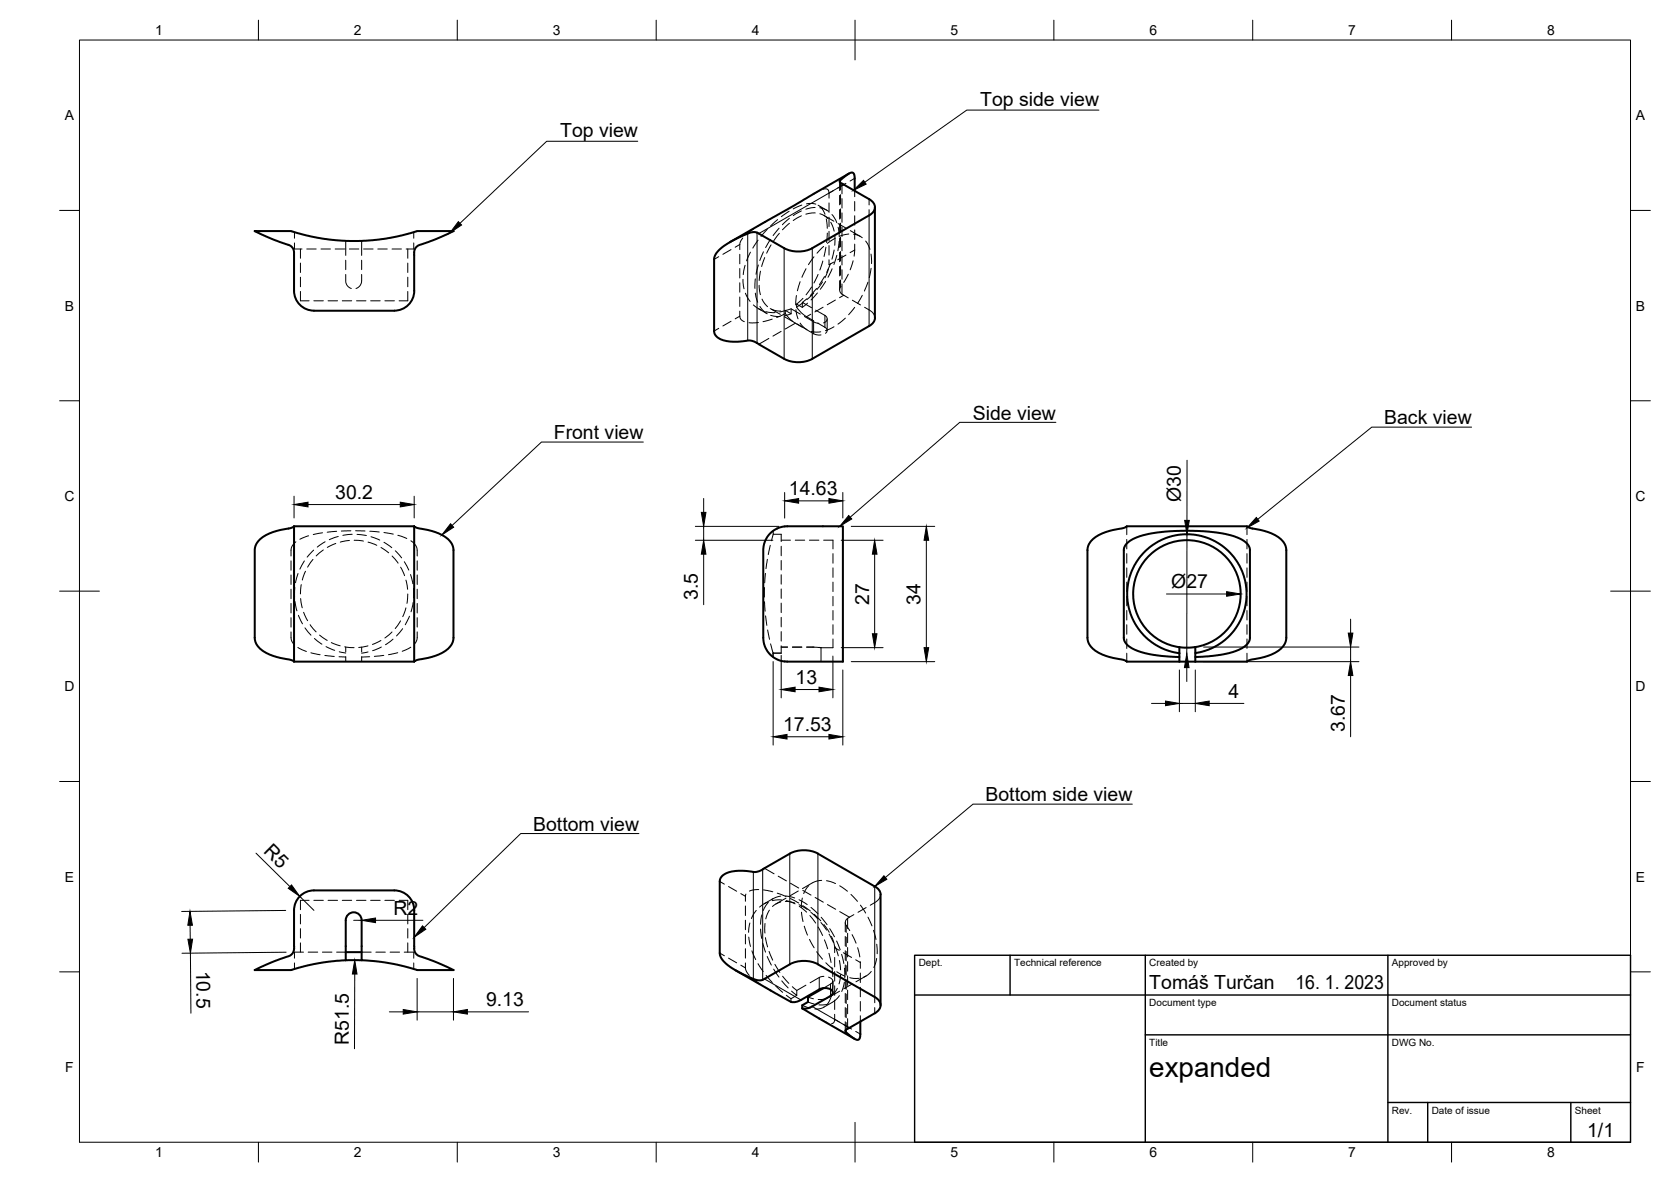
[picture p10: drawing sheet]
<svg xmlns="http://www.w3.org/2000/svg" width="420mm" height="297mm" viewBox="0 0 420 297" stroke-linecap="round" stroke-linejoin="round" font-family="sans-serif">
<g fill="none" stroke="#000" stroke-width=".25">
<path d="M20 10.1h390v276.9h-390zM65 5.1v5M115 5.1v5M165 5.1v5M215 5.1v10M265 5.1v5M315 5.1v5M365 5.1v5M160.4 35.5h-22.9l-21.8 20.6M276.3 27.7h-33.2l-25.7 18.1M15 52.9h5M74 58.3v1.6"/>
<path d="M104 58.3v1.6M115.3 55.7l.8 .8-3 2zM186.8 59.8l-.6 .9-.2 .8M188 58.7v26.9M189.5 57.5l-1.9 1.5M190.4 58.5v27.7M192.3 55.8l-1.8 1.1M192.9 57.6l-1.6 1.8M195.5 55.2l-1.7 1.6M195.9 57.3l-1.5 1.9M196 58.6l-1.5 1.9M198.4 53.1l-2 1.3"/>
<path d="M198.5 54.9l-1.8 1.6M198.5 56.1l-1.8 1.6M201.5 54.2l-2 1.2M201.5 53l-2 1.2M201.6 51.5l-2.1 1M202.8 51.2l1.4-.1 .9 .2M205 52.1l-2.4 .5M205 53.5l-2.4 .3M205.7 51.6l2.2 1.2M205.9 48l-1.3 .7M206.1 53.7l1.1 .5 1 .7M206.1 52.2l1.2 .4 1 .5"/>
<path d="M206.2 51.9l.6 .7 .6 1.3M207 47.5h.8l.3 .1 .3 .9M207.2 54.1l2.5 1.5M207.8 55l.2 2.4M208 58.6l-.2 2.3M208.4 48.5v1.3M208.4 51v2.4M208.4 54.6v2.3M208.4 58.1v2.4M208.9 55.9l.8 2.2M209.2 53.9l1.2 2.1M209.6 47.9l-1.2 .6"/>
<path d="M209.9 59.3v2.3M210 59.9l-2 1.3M210.7 56.2l2.1 1.2M210.7 57.1l.3 2.4M211.1 45.6v2.3M211.1 49.1v2.4M211.1 52.7v2.4M211.1 56.2v2.4M211.1 59.8v2.4M211.3 45.2v2.5M211.3 48.9v2.4M211.3 52.5v2.4"/>
<path d="M211.3 56.1v2.3M211.3 59.6v2.4M211.7 46.2v2.5M211.7 49.9v2.4M211.7 53.5v2.4M211.7 57.1v2.3M212.2 46.4l-21.4 12.3M212.7 46.1l-2.1 1.2M213.4 58.8l-2.3 .6M213.8 58l2.5 1.4M214.6 47.8l2.5-2.5 .7 1zM214.6 58.9l1.2 .3 1 .5"/>
<path d="M214.9 44.8l-1.2 .7M214.9 48v1.4M214.9 50.6v2.4M214.9 54.2v2.4M214.9 57.8v2.4M218.5 50v1.5M218.5 52.7v29.2M410 52.9h5M74 61.1v1.5h1.9M75.5 62.6v2.3M75.5 66.1v2.4M75.5 69.7v2.4"/>
<path d="M75.5 73.2v2.4h2.2M77.1 62.6h2.4M78.9 75.6h2.4M80.7 62.6h2.4M82.5 75.6h2.4M84.3 62.6h2.4M86.1 75.6h2.3M86.9 69l.1 2.3 .6 .8 .7 .4M86.9 60.5v3.7M86.9 65.4v2.4M87.8 62.6h2.4M89.6 75.6h2.4"/>
<path d="M90.9 69l-.1 2.2-.4 .7-.9 .6M90.9 60.5v3.7M90.9 65.4v2.4M91.4 62.6h2.4M93.2 75.6h2.4M95 62.6h2.4M96.8 75.6h2.4M98.6 62.6h2.3M102.5 62.6v2.3M102.5 66.1v2.4M102.5 69.7v2.4M102.5 73.2v2.4h-2.1"/>
<path d="M104 61.1v1.5h-1.9M180.7 64.5l-1.1 .7M183.8 62.7l-2 1.2M186 79.5l.4 .9 .8 .4M186 79.5l-1.2 .6M186 61.5l-1.2 .6M186 61.5v1.2M186 63.9v2.4M186 67.5v2.4M186 71.1v2.3M186 74.6v2.4M186 78.2v1.3"/>
<path d="M186.8 70.2l.3 2.4M187.3 66.7l-.4 2.3M187.4 73.7l1.2 2M188.7 63.4l-1 2.1M189.4 76.6l2 1.3M189.9 73.7l.6 2.3M189.9 70.1l-.1 2.4M190.6 60.4l-1.3 1.9M190.7 66.6l-.6 2.3M190.7 77.6l2.2 1.3M190.9 71.7l.3 2.3M191.1 77l.6 .9 1 .8"/>
<path d="M191.2 68.1l-.3 2.4M191.6 75.2l1.4 1.9M192 63.3l-.9 2.2M192.3 64.7l-.8 2.3M192.5 78.3l2.4 .3M193.7 77.5l2.5 1.5M193.7 60.2l-1.2 2M193.8 79.2l2.3 .3M193.9 61.5l-1.1 2.1M194 77.7l1.4 .4 .9 .1M196.1 78.4l1.4-.4 1.4 .9M197.2 62.4v27.8"/>
<path d="M197.2 79.6l2.1 1.2M197.4 78.8l-2.1 1M197.5 78.8l1.1 1.4 1.4 1M197.5 78v.8M197.5 78l1.4-.4 2.3 1.3M198.9 77.6v1.3l-1.6 .5M200.1 77.8l.6 2.3M200.3 74.3l-.2 2.3M200.3 76.4v.8l.4 .5 .8 .9 1.3 1M201.2 70.8l-.7 2.3M201.7 76v1.2M201.9 75l-1.6 1.4"/>
<path d="M202 76l-1.7 1.2M202.3 79.5l2.4 1.4 1.2 .4M202.7 67.5l-1.1 2.2M202.8 79.6l1.8 1M202.9 75.1l-1.2 .9 2.4 1.3M203.1 76.2l-1.4 1-1.4-.8M203.9 79l-1.1 .6M204 72.1l-1.3 2M204.2 62.4v27.8M204.6 73.7l-1.7 1.6M204.7 64.5l-1.4 2M205.1 77.9l2.3 1.4"/>
<path d="M205.3 72.5l-1.5 1.8M205.5 73.6l-1.6 1.8M205.7 69l-1 2.1M206.8 70.9l-1.4 1.9M206.9 65.6l-.8 2.3M207 77.2l-2.1 1.2M207.1 61.9l-1.7 1.7M207.3 69.5l-1.3 2M207.4 79.3l.5 .4 .1 .5-.3 .6-.6 .3M207.4 79.3v2.9M207.6 70.7l-1.3 2M207.7 62.1l-.5 2.4"/>
<path d="M208.3 67.6l-.9 2.2M208.4 65.3v1.2l1.2-.6M208.4 61.7v2.4M208.8 66.3l-.9 2.2M209.2 67.5l-1 2.2M209.7 62.8l-.5 2.3M210.1 75.4l-2.1 1.2M210.4 64.2l-.7 2.2M211 60.6l-.3 2.4M211.1 63.4v2.4M211.1 67v2.3M211.1 70.5v2.3"/>
<path d="M211.3 63.2v2.4M211.3 66.8v2.4M211.3 70.4v1.7M211.5 72l-.3 .5-.1 .6 .4 .7 .7 .4M211.7 60.6v2.4M211.7 64.2v2.4M211.7 67.8v2.4M211.7 71.4v2.5M212.2 74.2l-1.1 .6M212.2 74.2l1.1 .7M212.6 80l-1.9 1.5M212.7 64.1l-2.1 1.2"/>
<path d="M213.3 68.9l-1.1 2.1M214.3 75.4l2.1 1.2M214.5 65.5l-.7 2.3M214.9 77.2l-1.5 1.9M214.9 62.8l-.1 1.6M214.9 62.8l-1.2 .7M214.9 61.3v1.5M216.8 74.2l-1.2 2.1M217.4 77.2l1.8 1.2 .5 .6 .3 .9M217.7 60.6l1 2.1M218.2 70.9l-.9 2.2M219 63.8l.1 2.4"/>
<path d="M219 67.4l-.4 2.4M180.7 82.5l-1.1 .7M183.8 80.7l-2 1.2M190.7 81.1h-2.4M193.3 85.1l-2.5 1.4M194.2 80.2l-2.3 .6M196.4 83.3l-2 1.2M200 81.2l-2.6 1.5M200 81.2l1.8 1M200.3 81.4l2.6 1.4M201.2 81.2l.7 .9 1 .8M202.8 82.8l1.8 1.1"/>
<path d="M204 83.3l2.4 .1M204.6 83.9l.9 .3h.9M204.6 80.9v3M205.6 81.2l1.8 1M207.4 82.2a.84 .84 0 0 1 .6 .8 .84 .84 0 0 1-.4 .8M208 80.1v2.9M209.7 82.1l-2.2 1M15 100.7h5M161.8 111.1h-25.7l-22.4 21M265.5 106.1h-24.2l-27.5 23.9M298.5 115.7v15.1M370 107.3h-25.1l-28.6 23.2"/>
<path d="M410 100.7h5M73.9 126.8l3.5-.6v1.2zM73.9 124.7v5.5M74.4 136.2l-1.1 1.3-.1 2.2M77.4 126.8h23.2M77.6 134.6l-2.2 .9M78.9 138.2l-1.7 1.8M81.1 133.9l-2.3 .4M81.3 138.2l-1.8 1.5M81.7 136.2l-1.9 1.3M84.4 136.6l-2.1 1M84.6 133.5l-2.3 .2"/>
<path d="M85 134.8l-2.2 .8M87.9 135.8l-2.3 .4M88.2 133.4l-2.4 .1M88.6 134.3l-2.4 .2M89 135.8l2.4 .2M89.4 133.4h2.4M89.8 134.3l2.3 .3M92.5 136.2l2.2 .8M93 133.5l2.4 .2M93.3 134.9l2.2 .8M95.8 137.6l1.9 1.3M96.5 136.3l2 1.3"/>
<path d="M96.5 133.8l2.4 .4M98.6 139.7l1.5 1.8M99.4 138.4l1.6 1.8M100 134.5l2.3 .8M100.6 126.2l3.5 .6-3.5 .6zM103.3 135.9l1 .8 .4 .8 .2 2.2M104.1 124.7v5.5M113.3 131.6l.8 .9-3 1.9zM174.8 135.8h19.5M174.8 132.3h21M176.3 128.8h1.2l-.6 3.5zM176.9 135.8l.6 3.5h-1.2z"/>
<path d="M176.9 125.3v3.5M176.9 132.3v3.5M176.9 139.3v12.7M193.7 137l-.5 2.4M194.4 134.3l-.4 1.6M194.4 133.4v.9h2v1.8M196.4 137.3v2.4M196.4 135.7h2.4M197.3 125.9l3.5-.6v1.2zM197.3 123.8v6.4M200 135.7h2.3M200.8 125.9h7.6"/>
<path d="M203.5 135.7h2.4M207.1 135.7h2.3v2.3M208.4 125.3l3.5 .6-3.5 .6zM209.4 139.1v2.4M211.5 135.8h10.5M211.9 123.8v6.4M213.4 129.5l.8 .9-3.1 1.9zM214 132.3h21M219.9 135.8l.6 3.5h-1.1zM219.9 139.3v20M232.9 132.3l.6 3.5h-1.2zM232.9 135.8v27"/>
<path d="M283.3 132.3v2.1M283.3 135.6v2.4M283.3 139.1v2.4M297.9 130.8h1.1l-.5 3.5zM298.5 134.3l-.1 30M313.5 132.3v2.1M313.5 135.6v2.4M313.5 139.1v2.4M315.9 130l.7 .9-3.1 1.8zM15 148.6h10M73.2 158.8v1.9l.8 1.3M73.2 140.9v2.4"/>
<path d="M73.2 144.5v2.4M73.2 148.1v2.4M73.2 151.6v2.4M73.2 155.2v2.4M74.1 147.6v2.4M74.2 151.2l.5 2.3M74.9 144.1l-.6 2.3M75 154.6l1.1 2.2M75.6 150.4l.4 2.3M75.8 146.9l-.3 2.4M76.3 153.9l1 2.1M76.5 141l-1.1 2"/>
<path d="M76.7 157.8l1.5 1.8M76.8 143.6l-.8 2.2M78 157l1.5 1.8M78.7 140.6l-1.4 1.9M80.3 159.6l2 1.3M98.6 158.8l-1.8 1.5M100.7 156l-1.3 2M100.7 142.5l1 2.2M101.2 158l-1.5 1.8M101.7 141.2l1.1 2.1M102.1 145.8l.4 2.3M102.1 152.8l-.8 2.2"/>
<path d="M102.5 149.3l-.2 2.3M103 154.9l-1.1 2.1M103.2 144.4l.6 2.3M103.9 151.4l-.5 2.3M104 147.9v2.3M104.9 158.8l-.1 1.9-.6 1.2M104.9 140.9v2.4M104.9 144.5v2.4M104.9 148.1v2.4M104.9 151.6v2.4M104.9 155.2v2.4M192.2 147.6v2.4"/>
<path d="M192.2 151.2l.2 2.4M192.5 144.1l-.2 2.4M192.5 154.8l.3 2.3M193 140.6l-.4 2.3M193 158.3l.5 2.4M196.4 140.9v2.3M196.4 144.4v2.4M196.4 148v2.4M196.4 151.6v2.4M196.4 155.1v2.4M196.4 158.7v2.4M209.4 142.7v2.4"/>
<path d="M209.4 146.3v2.4M209.4 149.9v2.3M209.4 153.4v2.4M209.4 157v2.4M219.4 159.3h1.1l-.6 3.5zM283.3 142.7v2.4M283.3 146.3v2.4M283.3 149.9v2.3M283.3 153.4v2.4M283.3 157v2.4M293.3 149.3h15.1M308.4 148.7l3.5 .6-3.5 .5z"/>
<path d="M313.5 142.7v2.4M313.5 146.3v2.4M313.5 149.9v2.3M313.5 153.4v2.4M313.5 157v2.4M339 159.1h1.2l-.6 3.5zM339.6 155.6v3.5M405 148.6h10M74.9 162.7l2.1 1M78.2 164l2.3 .5M79.1 160.5l1.8 1.4M81.7 164.7l2.4 .3"/>
<path d="M82 162.5l2.2 .9M83.3 161.5l2.2 .8M85.2 165l1.7 .1M85.3 163.8l1.6 .3M86.7 162.5l2.3 .3M86.9 162.6v1.2M86.9 165v1.3M90.9 162.6v1.3M90.9 165v1.3M92.5 162.3l-2.3 .4M92.5 163.8l-1.6 .4M92.9 165l-2 .1"/>
<path d="M95.8 161l-2.2 1M95.9 162.6l-2.2 .9M96.5 164.7l-2.4 .3M98.8 160.6l-1.9 1.4M100 164l-2.3 .5M103.3 162.7l-2.2 1M193.8 161.8l.6 2.3h2M194.4 164.1v.1M194.4 164.1v1M194.4 164.2h2M194.4 166.3v20.9M196.4 173.3l3.5-.6v1.1z"/>
<path d="M196.4 162.6h1.6M196.4 162.3v1.9M196.4 164.7v10.7M199.2 162.6h2.4M199.9 173.3h6M204.4 162.6l2 .2-.5-.1M204.7 162.6h-1.9M205.9 172.7l3.5 .6-3.5 .5zM206.4 162.8v3.5M209.4 164.9v10.5M209.4 160.6v2.2h-3M211.5 162.8h10.5"/>
<path d="M211.9 168.4v18.8M214 166.3h21M232.3 162.8h1.2l-.6 3.5zM283.3 160.6v2.4M283.3 164.2v2M289.5 176.8h3.6M293.1 176.2l3.4 .6-3.4 .5zM296.5 168.4v10.5M296.5 176.8h4M298.4 164.3l.6 3.5h-1.2zM298.4 167.8v3.5M300.5 176.8l3.5-.6v1.1z"/>
<path d="M300.5 168.4v10.5M302.6 162.6h39.1M302.6 166.3h39.1M304 176.8h8.8M313.5 160.6v2.4M313.5 164.2v2M339.6 166.3l.6 3.5h-1.2zM339.6 162.6v3.7M339.6 169.8v15.4M15 196.4h5M194.4 185.2l3.5-.6v1.1zM197.9 185.2h10.5"/>
<path d="M208.4 184.6l3.5 .6-3.5 .5zM410 196.4h5M64.4 214.4l8.5 8.4M160.7 209.5h-29.8l-24.2 23.6M189.4 219.1v26.9M191.8 218.5v27.7M192.2 218.2l2.4 1.4M198.6 214.5v27.8M205.7 214.5v27.8M284.7 202.1h-40.1l-22 18.4M47.2 236h1.2l-.5 3.5zM47.8 229l.6 3.5h-1.2z"/>
<path d="M47.8 232.5v3.5M47.9 239.5l.1 15.1M71.8 228.8l-26.1 .3M71.9 239.3l-26.1 .3M73.3 222.4l2.1 2.9-2.9-2.1zM75.4 225.3l3.5 3.5M75.5 229.8v2.4M75.5 233.4v2.3M75.5 236.9v2.4M76.3 239.3h-2.3v1.5M77.5 239.3h2.4M77.7 226.3h-2.2v2.3"/>
<path d="M78.9 226.3h2.4M81.1 239.3h2.4M82.5 226.3h2.4M84.6 239.3h2.3M86.1 226.3h2.3M88.9 231.3h2M89.6 226.3h2.4M90.9 231.3l3.5-.6v1.2zM90.9 239.3h2.4M93.2 226.3h2.4M94.4 231.3h11.9M94.5 239.3h2.4"/>
<path d="M96.8 226.3h2.4M98.1 239.3h2.4M100.4 226.3h2.1v2.3M101.6 239.3h2.4v1.5M102.5 229.8v2.4M102.5 233.4v2.3M102.5 236.9v2.4M106.2 232.7l.9 .8-3 2zM181 239.5l1.1 .7M181 221.5l1.1 .7M183.2 222.8l2 1.2M186.3 224.6l1.1 .6"/>
<path d="M187.4 225.2v1.3M187.4 227.7v2.4M187.4 231.3v2.3M187.4 234.8v2.4M187.4 238.4v2.4M187.6 224.7l-.2 .5M188.3 235.5l.4 2.3M188.6 232l-.4 2.3M189.1 239l.9 2.1M190.2 228.8l-1.3 2M190.8 223.5l-1.3 .1-1.1 .3M191.2 233.5l.3 2.3"/>
<path d="M191.6 229.9l-.4 2.4M191.8 237l.7 2.3M192 223.6l2.3 .5M192.4 232.1l-.1 2.4M192.5 235.6l.5 2.4M193 226.7l-2 1.3M193.2 226.8l-1.3 2M193.4 239.1l.9 2.2M193.5 228.7l-.9 2.2M194.3 225.9l-2.1 1.2M195.4 224.5l2.3 .8M195.7 220.2l2 1.2"/>
<path d="M196.3 226.7l-1.2 .4-.9 .7M196.3 225.2l-1.3 .3-.9 .5M196.5 226.2l-2.4 .1M197.5 226.5l2.3 .4M197.5 225.2l2.3 .5M197.6 225.7l-2.5 1.5M197.7 226.3l2.2 .8M198.7 225.8l2.1 1.1M198.8 222l2 1.2M200.7 223.9l-2.1 1.2M200.9 227.4l2.1 1.2M200.9 226.1l2.1 1.2"/>
<path d="M201 227.7l1.8 1.5M201.5 229.2l.4 2.4M201.7 225.7l-.2 2.4M201.8 227.6l2 1.4M201.9 223.8l2 1.1M202.2 232.8l.8 2.2M203.4 222.6l-1.3 2M203.5 236.1l1.2 2.1M203.6 230.1l1.5 1.9M203.9 229.3l1.7 1.6M203.9 228l1.8 1.6M204.7 229.8l1.7 1.6"/>
<path d="M205 225.5l2 1.2M205.4 239.2l1.4 1.9M205.7 233l1.1 2.1M206.4 231.8l1.4 1.9M206.5 230.5l1.5 1.9M206.6 221.2l-.6 .1a9.5 9.5 0 0 0-4.2 2M207.2 232.3l1.3 2M207.3 236.2l.8 2.2M207.8 221.3l2.3 .7M208 227.3l2.1 1.2M208.4 239.6l.6 2.3M208.5 234.7l1.1 2.2"/>
<path d="M208.6 233.4l1.2 2M209.1 235.3l.6 1.6 .2 1.3M209.9 238.2l1.1 .6M209.9 238.2v1.2M210 237.9l.8 2.3M210.4 236.5l.9 2.2M211.1 222.6l2 1.4M211.1 229.1l2.5 1.4M211.6 239.8l.6 2.3M212 239.4l2.1 1.2M212.5 231.9v2.3M212.5 235.3v2.4"/>
<path d="M212.5 238.9v2.4M212.8 232.6v1.7M212.8 235.5v2.4M212.8 239.1v2.4M213.1 230.8l-.4 .5-.1 .8 1.1 1.8M213.1 230.8v2.5M213.1 234.5v2.4M213.1 238.1v2.4M213.6 230.5l-.5 .3M214 224.8l1.6 1.7M214.2 234.9l1 2.1M214.7 229.9l-1.1 .6"/>
<path d="M215.6 238.2l.6 2.3M216.3 227.5l1.4 2M217.8 228.1l-2.1 1.2M218.2 230.5l1 2.2M219.6 233.8l.7 2.3M219.9 222.8v29.2M220.5 237.3l.1 2.4M221.4 224.8l-.5 1.2-2.1 1.5M222.3 220.1l.7 .9-3.1 1.8zM15 244.2h5M74 242v1.5M89.2 241.3l.6 3.5h-1.2z"/>
<path d="M89.2 244.8l-.1 18.8M97.9 254.3h3.5M101.4 253.7l3.5 .6-3.5 .6zM104 242v1.5M104.9 245.9v10.5M104.9 254.3h9.1M114 254.3l3.5-.6v1.2zM114 245.9v10.5M117.5 254.3h15.4M183.2 240.8l2 1.2M186.3 242.6l1.1 .6M187.4 243.2l.3 1.1 .7 .8"/>
<path d="M187.4 242v1.2M189.3 245.9l1.9 1.4M190.6 242.2l1.3 2M192.2 248l1.6 .9M192.2 246l9.2 5.3M192.6 245.1l1.6 1.8M192.9 240.4l1.1 2.1M194.5 243.6l1.4 1.9M194.8 242.3l1.3 2.1M195 247.8l1.8 1.6M196.6 246.5l1.6 1.8M196.8 245.3l1.6 1.8"/>
<path d="M197.7 250.1l1.2 .9 1.4-.9M198.9 251v.8M200.3 248.9v1.2l-1.3-1M201.7 252.6l2 .8M202.6 247.6l-2.3 1.3-1.1-.9M203.2 250.6l1.3 .4M203.2 251.8l1.5 .5M204.2 252.9l9.9 5.7M206 245.6v3.1M206 256l1.9 1M207.2 245.4l-1.1 .2-2.4 1.4M207.2 253.1l-1 .4-1.3 .1"/>
<path d="M207.6 241.9l1.8 1.6M208 250.8l-1.3 .4h-1M208.3 252.3l-2.4 .2M208.3 245.6l.8 .3 .3 .6-.1 .4-.5 .4M208.8 247.3v3M208.8 247.3l-1.7 1M209.1 250.2l-.4 1.1-.6 1M209.2 243.1l.2 2.3M209.3 251.9l-2.2 1.2M209.4 246.5v3M209.4 246.6l-.1 2.4M209.9 256.1l-.2 .8-.6 .3"/>
<path d="M209.9 256.1l1.1 .7M209.9 240.6v2.4M209.9 244.2v2.4M209.9 247.7v2.4M209.9 251.3v2.4M209.9 254.9v1.2M210.4 244.2l2.1 1.1M210.5 248.4l-.6 1-.8 .8M211.1 241.4l.2 2.3M211.1 250.2l-.7 .8-1 .8M211.1 249.1l-2.5 1.5M211.3 244.9l-.3 2.4"/>
<path d="M212.3 246.9l-.7 2.3M212.3 243.3l.1 2.4M212.5 242.5v2.4M212.5 246.1v2.3M212.5 249.6v2.4M212.5 253.2v2.4M212.5 256.8v2.3M212.8 242.7v2.4M212.8 246.2v2.4M212.8 249.8v2.4M212.8 253.4v2.4M212.8 257v2.4"/>
<path d="M213.1 241.7v2.4M213.1 245.2v2.4M213.1 248.8v2.4M213.1 252.4v2.4M213.1 256v2.5M213.7 245.7l2.3 .2M214.2 247.3l-2.1 1.2M215.2 259.2l1.1 .7M215.2 241.2l1.1 .7M216.3 241.7v.2M216.3 241.9v1.4M216.3 244.5v2.4"/>
<path d="M216.3 248.1v2.4M216.3 251.7v2.4M216.3 255.3v1.4M217.8 245.3l-2.6 1.4M219.1 244.1l-.8 .8-1.1 .6M219.9 253.2v1.4M220.4 240.9l-.7 2.2M410 244.2h5M65 287v5M115 287v5M165 287v5M215 282.1v9.9"/>
<path d="M265 287v5M315 287v5M365 287v5"/>
</g>
<g fill="none" stroke="#000" stroke-width=".51">
<path d="M64.1 58.1h9.1l4 1.1 3.7 .7 7 .7 3.9-.1 4.6-.4 4.5-.9 4-1.1h9.1l-4.3 2-4.5 1.6-.8 .7-.3 .9v10.7a5.1 5.1 0 0 1-5 4.1l-21.1-.1a5 5 0 0 1-4.1-4.9v-9.8l-.3-.9-.7-.7-4.5-1.6zM190.8 58.7l-.8-.4-1.2 .1-4 1.8-3.1 1.9-1.3 1.1-.6 1-.2 .8v18.6l.3 .7 .5 .5 2 .8 3 .3 3.1-.3 1 .2 7.7 4.4a7.8 7.8 0 0 0 7.1 0l14.2-8.3M213.4 43.6l-29.9 17.3M214.9 48v-3.8l-.2-.6-.6-.2-1.8 1-1.1 1-.1 .3 7.4 4.3M218.5 54.1l-14.2 8.3a7.8 7.8 0 0 1-7.1 0l-6.4-3.7M218.5 50a2.16 2.16 0 0 1 1.5 2.1 2.16 2.16 0 0 1-1.5 2M220 52.1v27.8a2.42 2.42 0 0 1-1.5 2M73.9 132.3l-.8 .4-3.8 .8-2.5 1-1.3 .9-.7 .8-.5 .9-.2 1v22.4l.1 .8 1.1 1.6 1.6 1.2 2.4 .9 3.7 .8 .9 .4M73.9 132.3h30.2v34h-30.2zM104.1 132.3l1 .4 3.6 .8 2.6 1 1.2 .9 .8 .8 .5 .9 .2 1v22.4l-.1 .8-1.1 1.6-1.6 1.2-2.5 .9-3.7 .8-.9 .4M197.3 132.3h14.6v34l-15-.1-1.3-.4-1.3-.7-1-1-.9-1.4-.5-2.2 .1-23.3 .6-1.7 1.1-1.5 1.9-1.3 1.7-.4M274.8 135.5l2.5-1.5 2.6-.8 2.5-.5 .9-.4h30.2l.9 .4 3.7 .8 2.5 1 1.5 1 .6 .7 .5 .9 .2 1v22.4l-.4 1.4-.9 1.1-2.3 1.4-2.8 .9-2.6 .5-.9 .5h-30.2l-.9-.5-3.7-.8-2.4-.9-1.5-1.1-.6-.6-.5-.9-.3-1v-22.4l.5-1.4z"/>
<path d="M296.5 162.6v3.7M300.5 162.6l-1.4 .2-2.6-.2M300.5 162.6v1.5l1.9-.4 2.2-.8 3.3-2 2.5-2.5 1.5-2.6 1.2-3.1 .3-3-.2-2.9-.6-2.5-1.4-2.9-1.9-2.5-2.2-1.9-2.9-1.6-2.3-.8-2.8-.3-2.9 .1-2.9 .8-2.1 .9-2.3 1.6-2 2-1.7 2.5-.9 2.1-.7 2.5-.2 2.9 .4 3 .8 2.3 1.1 2.2 1.8 2.3 2 1.8 2.4 1.5 2 .8 2.6 .6M300.5 164.1v1l4.6-.3 3.4-.5 3.6-1.3 1.1-.8 .9-1 .2-.7v-22.4l-.2-.8-1.3-1.4-2.2-1-3.2-.8-3.3-.5-5.1-.2-4.5 .1-5.1 .6-2.6 .6-1.8 .7-1.2 .8-.8 .7-.4 .9v23l.5 .8 .7 .8 1.5 .9 1.6 .6 4.1 .8 5.5 .4M300.5 165.1v1.2M300.6 162.6a13.5 13.5 0 0 0 9.1-20.8 13.5 13.5 0 0 0-22.7 .2 13.5 13.5 0 0 0 9.6 20.6M191.8 218.5l-1.2 .5a4.7 4.7 0 0 1-2.8-.1h-2.8l-1.9 .4-1.5 .8-.6 1v18.9l.4 .8 1.1 1.4 3.4 2.2 4.4 1.9h1.1l.8-.3M198.6 214.5l-6.8 4M198.6 214.5a7.8 7.8 0 0 1 7.1 0M205.7 214.5l14.2 8.3M73.9 237.8v-9a5 5 0 0 1 5-5h20.3a5 5 0 0 1 5 5l-.1 9M73.9 238.4l-.3 1.1-.7 .7-4.5 1.6-4.3 2h9.1l6.5-1.7 3-.4 4.2-.4"/>
<path d="M74 237.8v.6M86.9 239.3h4M104.1 238.4l.3 1.1 .8 .7 4.5 1.6 4.3 2h-9.1l-6.2-1.6-3.4-.6-4.4-.3v-10a2 2 0 0 0-2-2 2 2 0 0 0-2 2v10h4M104.2 237.8v.6M220 222.7a2.6 2.6 0 0 1 1.4 2.1v27.8M184.9 243.8l12.1 6.9a3.8 3.8 0 0 0 4.4 .6M192.2 246l6.4-3.7a7.7 7.7 0 0 1 7.1 0l14.3 8.3a2.16 2.16 0 0 1 1.4 2 2.16 2.16 0 0 1-1.4 2l-6.9 3.9M201.7 253.4l13.2 7.7M204.2 252.9l-1 .5h-1.5M206 248.7l-4.6 2.6M206 248.6a2.61 2.61 0 0 1 3.4 .7l-.2 .7-.4 .3M207.1 248.3l-3.9 2.3v1.2l-1.5 .8v.8"/>
<path d="M208.8 250.3l-4.6 2.6M216.3 256.7v3.6l-.4 .9-.4 .1-.7-.2-2-1.7-.2-.4 .5-.5"/>
</g>
<path d="M230 240.1h180v46.9h-180zM230 250h180M254 240.1v9.9M288 240.1v46.9M349 240.1v46.9M288 260.1h122M349 277.1h61M359 277.1v9.9M395 277.1v9.9" fill="none" stroke="#000" stroke-width=".36"/>
<g fill="#000">
<path d="M115.3 55.7l.8 .8-3 2zM214.6 47.8l2.5-2.5 .7 1zM73.9 126.8l3.5-.6v1.2zM100.6 126.2l3.5 .6-3.5 .6zM113.3 131.6l.8 .9-3 1.9zM176.3 128.8h1.2l-.6 3.5zM176.9 135.8l.6 3.5h-1.2zM197.3 125.9l3.5-.6v1.2zM208.4 125.3l3.5 .6-3.5 .6zM213.4 129.5l.8 .9-3.1 1.9zM219.9 135.8l.6 3.5h-1.1zM232.9 132.3l.6 3.5h-1.2z"/>
<path d="M297.9 130.8h1.1l-.5 3.5zM315.9 130l.7 .9-3.1 1.8zM219.4 159.3h1.1l-.6 3.5zM308.4 148.7l3.5 .6-3.5 .5zM339 159.1h1.2l-.6 3.5zM196.4 173.3l3.5-.6v1.1zM205.9 172.7l3.5 .6-3.5 .5zM232.3 162.8h1.2l-.6 3.5zM293.1 176.2l3.4 .6-3.4 .5zM298.4 164.3l.6 3.5h-1.2zM300.5 176.8l3.5-.6v1.1zM339.6 166.3l.6 3.5h-1.2z"/>
<path d="M194.4 185.2l3.5-.6v1.1zM208.4 184.6l3.5 .6-3.5 .5zM47.8 229l.6 3.5h-1.2zM47.2 236h1.2l-.5 3.5zM73.3 222.4l2.1 2.9-2.9-2.1zM90.9 231.3l3.5-.6v1.2zM106.2 232.7l.9 .8-3 2zM222.3 220.1l.7 .9-3.1 1.8zM89.2 241.3l.6 3.5h-1.2zM101.4 253.7l3.5 .6-3.5 .6zM114 254.3l3.5-.6v1.2z"/>
</g>
<text font-size="7" x="289" y="270.6">expanded</text>
<g font-size="4.9">
<text x="246.5" y="26.7">Top side view</text>
<text x="140.8" y="34.5">Top view</text>
<text x="244.6" y="105.4">Side view</text>
<text x="348" y="106.6">Back view</text>
<text x="139.3" y="110.4">Front view</text>
<text x="84.3" y="125.3">30.2</text>
<text x="198.4" y="124.4">14.63</text>
<text x="296.9" y="126.1" transform="rotate(-90 296.9 126.1)">Ø30</text>
<text x="294.5" y="147.7">Ø27</text>
<text x="175.5" y="150.8" transform="rotate(-90 175.5 150.8)">3.5</text>
<text x="218.5" y="151.9" transform="rotate(-90 218.5 151.9)">27</text>
<text x="231.5" y="152" transform="rotate(-90 231.5 152)">34</text>
<text x="200" y="171.8">13</text>
<text x="308.9" y="175.4">4</text>
<text x="196.9" y="183.7">17.53</text>
<text x="338.1" y="184" transform="rotate(-90 338.1 184)">3.67</text>
<text x="247.8" y="201.4">Bottom side view</text>
<text x="134.1" y="208.8">Bottom view</text>
<text x="66.1" y="214.1" transform="rotate(45 66.1 214.1)">R5</text>
<text x="98.9" y="229.9">R2</text>
<text x="49.4" y="243.9" transform="rotate(89 49.4 243.9)">10.5</text>
<text x="289" y="248.5">Tomáš Turčan</text>
<text x="325.7" y="248.5">16. 1. 2023</text>
<text x="122.2" y="252.8">9.13</text>
<text x="87.7" y="262.5" transform="rotate(-90 87.7 262.5)">R51.5</text>
<text x="399.1" y="285.7">1/1</text>
</g>
<g font-size="3.5">
<text x="39" y="8.8">1</text>
<text x="89" y="8.8">2</text>
<text x="139" y="8.8">3</text>
<text x="189" y="8.8">4</text>
<text x="239" y="8.8">5</text>
<text x="289" y="8.8">6</text>
<text x="339" y="8.8">7</text>
<text x="389" y="8.8">8</text>
<text x="16.3" y="30.2">A</text>
<text x="411.3" y="30.2">A</text>
<text x="16.3" y="78">B</text>
<text x="411.3" y="78">B</text>
<text x="16.2" y="125.9">C</text>
<text x="411.2" y="125.9">C</text>
<text x="16.2" y="173.7">D</text>
<text x="411.2" y="173.7">D</text>
<text x="16.3" y="221.6">E</text>
<text x="411.3" y="221.6">E</text>
<text x="16.4" y="269.4">F</text>
<text x="411.4" y="269.4">F</text>
<text x="39" y="290.8">1</text>
<text x="89" y="290.8">2</text>
<text x="139" y="290.8">3</text>
<text x="189" y="290.8">4</text>
<text x="239" y="290.8">5</text>
<text x="289" y="290.8">6</text>
<text x="339" y="290.8">7</text>
<text x="389" y="290.8">8</text>
</g>
<g font-size="2.5">
<text x="231" y="242.9">Dept.</text>
<text x="255" y="242.9">Technical reference</text>
<text x="289" y="242.9">Created by</text>
<text x="350" y="242.9">Approved by</text>
<text x="289" y="252.8">Document type</text>
<text x="350" y="252.8">Document status</text>
<text x="289" y="262.9">Title</text>
<text x="350" y="262.9">DWG No.</text>
<text x="350" y="279.9">Rev.</text>
<text x="360" y="279.9">Date of issue</text>
<text x="396" y="279.9">Sheet</text>
</g>
</svg>
